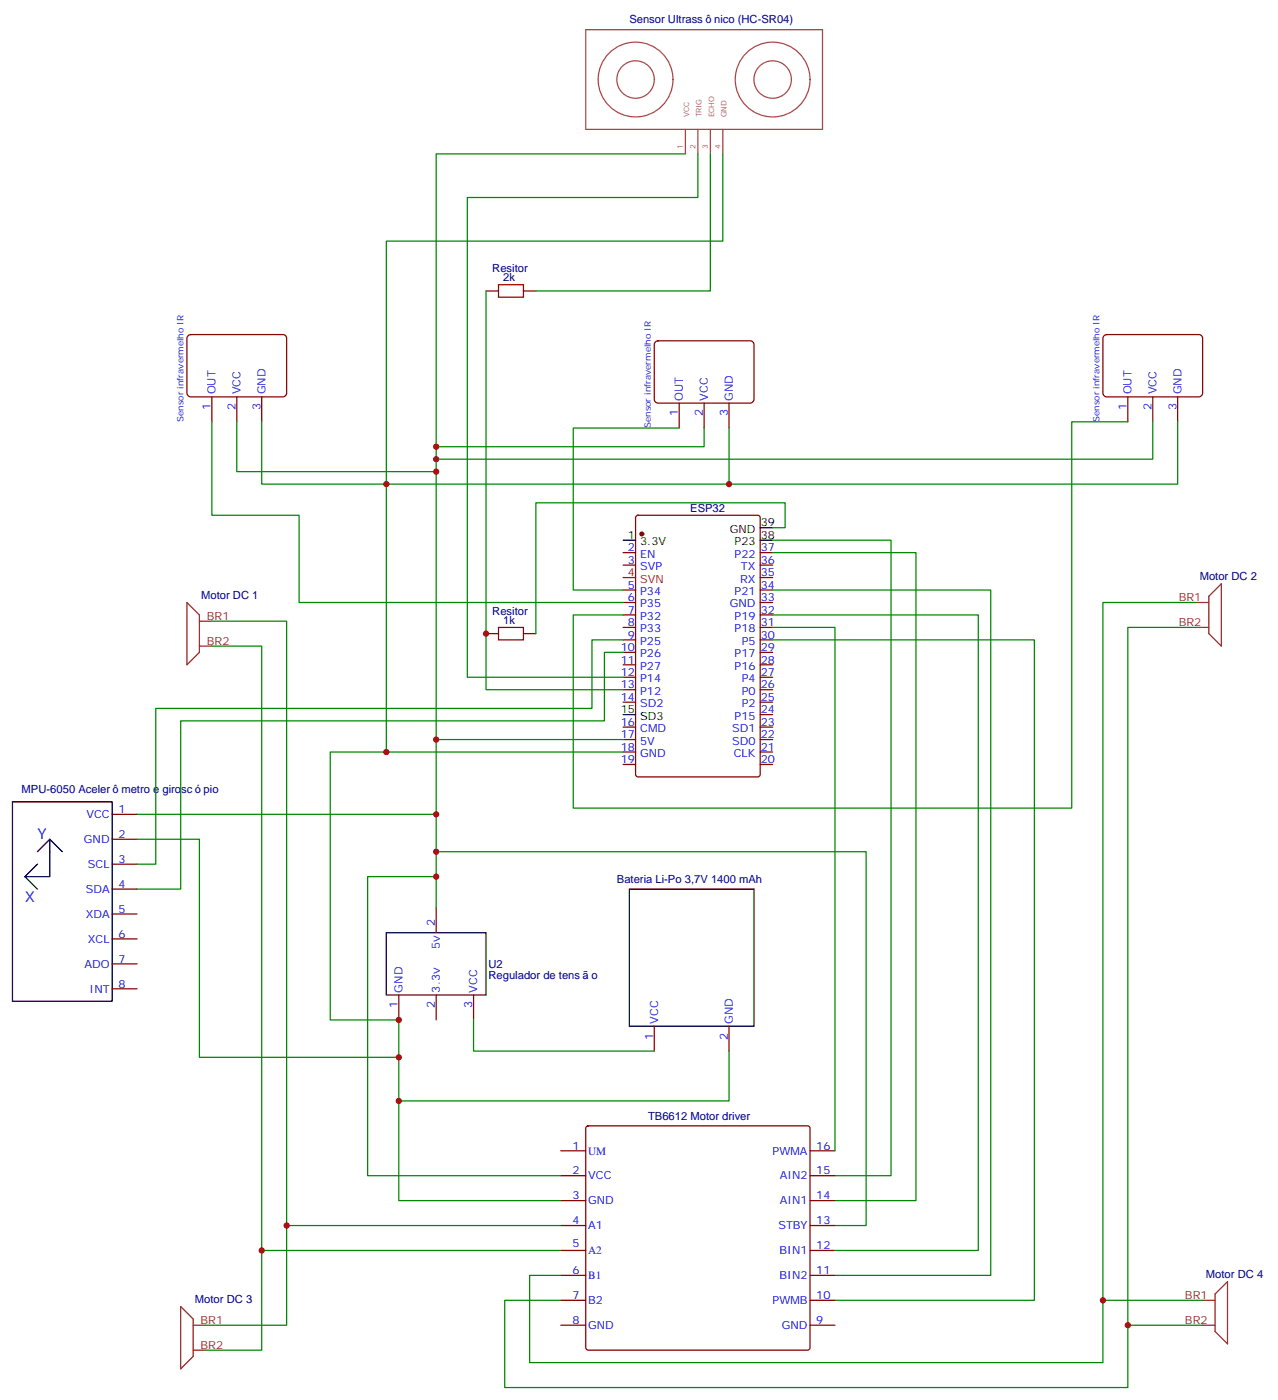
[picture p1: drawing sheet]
<svg xmlns="http://www.w3.org/2000/svg" width="362mm" height="396mm" viewBox="0 0 362 396" stroke-linecap="round" stroke-linejoin="round" font-family="sans-serif">
<g fill="none" stroke="#870000" stroke-width=".35">
<path d="M53.2 95.2l.8-.5h26.1l.6 .2 .4 .9v15.5l-.2 .6-.8 .5h-26.1l-.7-.3-.4-.8v-15.5zM137.6 82.4h3.5M148.2 82.4h3.5M185.4 96.9l.9-.4h26.1l.6 .2 .4 .8v15.6l-.2 .6-.8 .4h-26.1l-.7-.2-.4-.8v-15.6zM312.4 95.2l.9-.5h26.1l.6 .2 .4 .9v15.5l-.2 .6-.8 .5h-26.1l-.7-.3-.4-.8v-15.5zM60 112.4v7M67 112.4v7M74.1 112.4v7M192.3 114.1v7.1M199.3 114.1v7.1M206.4 114.1v7.1M319.3 112.4v7"/>
<path d="M326.3 112.4v7M333.4 112.4v7M176.4 156.5h3.5M176.4 160h3.5M180.2 146.1l.4-.2h33.9l.6 .4 .1 73-.5 .6-34.1 .1-.6-.5-.1-72.9zM215.2 156.5h3.5M215.2 160h3.5M137.6 179.4h3.5M148.2 179.4h3.5M176.4 167h3.5M176.4 170.6h3.5M176.4 174.1h3.5"/>
<path d="M176.4 177.6h3.5M215.2 167h3.5M215.2 170.6h3.5M215.2 174.1h3.5M215.2 177.6h3.5M215.2 163.5h3.5M176.4 181.2h3.5M176.4 184.7h3.5M176.4 188.2h3.5M176.4 191.7h3.5M176.4 195.3h3.5M176.4 198.8h3.5"/>
<path d="M215.2 181.2h3.5M215.2 184.7h3.5M215.2 188.2h3.5M215.2 191.7h3.5M215.2 195.3h3.5M215.2 198.8h3.5M176.4 205.8h3.5M176.4 209.4h3.5M176.4 212.9h3.5M176.4 216.4h3.5M215.2 205.8h3.5M215.2 209.4h3.5"/>
<path d="M215.2 212.9h3.5M215.2 216.4h3.5M215.2 202.3h3.5M31.7 230.5h7.1M31.7 237.6h7.1M31.7 244.7h7.1M31.7 251.7h7.1M31.7 258.8h7.1M123.5 257v7.1M31.7 265.8h7.1M31.7 272.9h7.1M31.7 279.9h7.1"/>
<path d="M112.9 281.7v7M123.5 281.7v7M134.1 281.7v7M185.2 290.5v7.1M206.4 290.5v7.1M166 318.9l.5-.2h62.1l.5 .2 .2 .5v62.1l-.2 .5-.5 .2h-62.1l-.5-.2-.2-.5v-62.1zM158.7 325.8h7.1M158.7 332.8h7.1M158.7 339.9h7.1M229.3 325.8h7.1M229.3 332.8h7.1M229.3 339.9h7.1"/>
<path d="M158.7 347h7.1M158.7 354h7.1M229.3 347h7.1M229.3 354h7.1M158.7 361.1h7.1M158.7 368.1h7.1M158.7 375.2h7.1M229.3 361.1h7.1M229.3 368.1h7.1M229.3 375.2h7.1"/>
</g>
<circle cx="181.7" cy="151.2" r=".53" fill="#870000" stroke="#870000" stroke-width=".35"/>
<path d="M176.4 152.9h3.5M215.2 152.9h3.5M215.2 149.4h3.5M176.4 202.3h3.5M3.5 227h28.2v56.5h-28.2zM14.1 237.6l-3.5 3.5M7.1 248.2l3.5 3.5M10.6 244.7l-3.5 3.5M17.6 241.1l-3.5-3.5v10.6h-7M178.2 251.7h35.2v38.8h-35.2zM109.4 264.1h28.2v17.6h-28.2z" fill="none" stroke="#000" stroke-width=".35"/>
<path d="M176.4 163.5h3.5" fill="none" stroke="#f00" stroke-width=".35"/>
<g fill="none" stroke="#a64a4a" stroke-width=".35">
<path d="M165.8 8.4h67v28.2h-67zM194 36.6v7M197.6 36.6v7M201.1 36.6v7M204.6 36.6v7"/>
<circle cx="179.9" cy="22.5" r="10.6"/>
<circle cx="179.9" cy="22.5" r="5.3"/>
<circle cx="218.7" cy="22.5" r="10.6"/>
<circle cx="218.7" cy="22.5" r="5.3"/>
</g>
<path d="M52.9 170.6l3.5 3.5v10.6l-3.5 3.5zM56.4 175.9h3.6M338.7 177.6h3.5M338.7 170.6h3.5M345.7 165.3v17.6l-3.5-3.5v-10.6zM56.4 182.9h3.6M51.2 369.9l3.5 3.5v10.6l-3.5 3.5zM54.7 375.2h3.5M340.4 375.2h3.6M340.4 368.1h3.6M347.5 362.8v17.7l-3.5-3.6v-10.5zM54.7 382.2h3.5" fill="none" stroke="#8c2424" stroke-width=".35"/>
<g fill="none" stroke="#008700" stroke-width=".35">
<path d="M194 43.6h-70.5v213.4M197.6 43.6v12.3h-65.3v135.8h44.1M201.1 43.6v38.8h-49.4M204.6 43.6v24.7h-95.2v144.6M137.6 82.4v112.9h38.8M60 119.4v26.5h24.7v24.7h91.7M67 119.4v14.1h56.5M74.1 119.4v17.7h259.3v-17.7M319.3 119.4h-15.9v109.4h-141.1v-54.7h14.1M326.3 119.4v10.6h-202.8M192.3 121.2h-30v45.8h14.1M199.3 121.2v5.3h-75.8"/>
<path d="M206.4 121.2v15.9M218.7 152.9h33.5v179.9h-15.8M218.7 156.5h40.6v183.4h-22.9M218.7 149.4h3.5v-7.1h-70.5v37.1M60 175.9h21.1v171.1h77.6M218.7 174.1h58.2v179.9h-40.5M218.7 167h61.8v194.1h-44.1M218.7 177.6h17.7v148.2M338.7 170.6h-26.5v215.2h-162.3v-24.7h8.8M338.7 177.6h-19.4v215.2h-176.4v-24.7h15.8M60 182.9h14.1v171.1h84.6M176.4 181.2h-8.8v19.4h-123.5v44.1h-5.3"/>
<path d="M176.4 184.7h-5.3v19.4h-119.9v47.6h-12.4M218.7 181.2h74.1v186.9h-56.4M123.5 209.4h52.9M176.4 212.9h-82.9v75.8h19.4v51.2h45.8M38.8 237.6h17.6v61.7h56.5M38.8 230.5h84.7M123.5 248.2h-19.4v84.6h54.6M123.5 241.1h121.7v105.9h-8.8M134.1 288.7v8.9h51.1M206.4 297.6v14.1h-93.5M74.1 354v28.2h-15.9M81.1 347v28.2h-22.9"/>
<path d="M312.2 368.1h28.2M319.3 375.2h21.1"/>
</g>
<path d="M141.1 80.6h7.1v3.5h-7.1zM141.1 177.6h7.1v3.6h-7.1z" fill="none" stroke="#a10000" stroke-width=".35"/>
<g fill="#c00">
<circle cx="123.5" cy="126.5" r=".88"/>
<circle cx="123.5" cy="130" r=".88"/>
<circle cx="123.5" cy="133.5" r=".88"/>
<circle cx="123.5" cy="209.4" r=".88"/>
<circle cx="123.5" cy="248.2" r=".88"/>
<circle cx="206.4" cy="137.1" r=".88"/>
<circle cx="109.4" cy="137.1" r=".88"/>
<circle cx="109.4" cy="212.9" r=".88"/>
<circle cx="112.9" cy="288.7" r=".88"/>
<circle cx="123.5" cy="241.1" r=".88"/>
<circle cx="137.6" cy="179.4" r=".88"/>
<circle cx="112.9" cy="311.7" r=".88"/>
<circle cx="123.5" cy="230.5" r=".88"/>
<circle cx="112.9" cy="299.3" r=".88"/>
<circle cx="81.1" cy="347" r=".88"/>
<circle cx="74.1" cy="354" r=".88"/>
<circle cx="312.2" cy="368.1" r=".88"/>
<circle cx="319.3" cy="375.2" r=".88"/>
</g>
<g font-size="4.2" fill="#00f">
<text x="10.6" y="237.6">Y</text>
<text x="7.1" y="255.2">X</text>
</g>
<g font-size="3.2" fill="#000080">
<text x="178.2" y="6.5">Sensor Ultrass</text>
<text x="202.1" y="6.5">nico (HC-SR04)</text>
<text x="139.3" y="77.1">Resitor</text>
<text x="142.5" y="79.6">2k</text>
<text x="195.4" y="144.8">ESP32</text>
<text x="339.6" y="164.2">Motor DC 2</text>
<text x="56.9" y="169.5">Motor DC 1</text>
<text x="139.3" y="174.1">Resitor</text>
<text x="142.5" y="176.6">1k</text>
<text x="6.1" y="224.6">MPU-6050 Aceler</text>
<text x="34.4" y="224.6">metro e girosc</text>
<text x="57.6" y="224.6">pio</text>
<text x="174.6" y="249.9">Bateria Li-Po 3,7V 1400 mAh</text>
<text x="138.3" y="274.1">U2</text>
<text x="138.3" y="277.2">Regulador de tens</text>
<text x="167.4" y="277.2">o</text>
<text x="183.4" y="317">TB6612 Motor driver</text>
<text x="341.4" y="361.8">Motor DC 4</text>
<text x="55.2" y="368.8">Motor DC 3</text>
</g>
<g font-size="3.2" fill="#00f">
<text x="61" y="111.7" transform="rotate(-90 61 111.7)">OUT</text>
<text x="68.1" y="111.7" transform="rotate(-90 68.1 111.7)">VCC</text>
<text x="75.1" y="111.7" transform="rotate(-90 75.1 111.7)">GND</text>
<text x="193.3" y="113.4" transform="rotate(-90 193.3 113.4)">OUT</text>
<text x="200.4" y="113.4" transform="rotate(-90 200.4 113.4)">VCC</text>
<text x="207.4" y="113.4" transform="rotate(-90 207.4 113.4)">GND</text>
<text x="320.3" y="111.7" transform="rotate(-90 320.3 111.7)">OUT</text>
<text x="327.4" y="111.7" transform="rotate(-90 327.4 111.7)">VCC</text>
<text x="334.4" y="111.7" transform="rotate(-90 334.4 111.7)">GND</text>
<text x="59.6" y="116.1" transform="rotate(-90 59.6 116.1)">1</text>
<text x="66.7" y="116.1" transform="rotate(-90 66.7 116.1)">2</text>
<text x="73.7" y="116.1" transform="rotate(-90 73.7 116.1)">3</text>
<text x="191.9" y="117.9" transform="rotate(-90 191.9 117.9)">1</text>
<text x="199" y="117.9" transform="rotate(-90 199 117.9)">2</text>
<text x="206" y="117.9" transform="rotate(-90 206 117.9)">3</text>
<text x="318.9" y="116.1" transform="rotate(-90 318.9 116.1)">1</text>
<text x="326" y="116.1" transform="rotate(-90 326 116.1)">2</text>
<text x="333" y="116.1" transform="rotate(-90 333 116.1)">3</text>
<text x="177.7" y="156.1">2</text>
<text x="177.7" y="159.6">3</text>
<text x="181.2" y="157.9">EN</text>
<text x="181.2" y="161.4">SVP</text>
<text x="207.9" y="157.9">P22</text>
<text x="209.8" y="161.4">TX</text>
<text x="215.4" y="159.6">36</text>
<text x="215.4" y="156.1">37</text>
<text x="177.7" y="166.7">5</text>
<text x="209.5" y="164.9">RX</text>
<text x="215.4" y="166.7">34</text>
<text x="215.4" y="163.2">35</text>
<text x="177.7" y="170.2">6</text>
<text x="177.7" y="173.7">7</text>
<text x="181.2" y="168.5">P34</text>
<text x="181.2" y="172">P35</text>
<text x="206.6" y="172">GND</text>
<text x="207.9" y="168.5">P21</text>
<text x="215.4" y="173.7">32</text>
<text x="215.4" y="170.2">33</text>
<text x="177.7" y="177.3">8</text>
<text x="181.2" y="175.5">P32</text>
<text x="181.2" y="179">P33</text>
<text x="207.9" y="179">P18</text>
<text x="207.9" y="175.5">P19</text>
<text x="215.4" y="177.3">31</text>
<text x="175.7" y="184.3">10</text>
<text x="177.7" y="180.8">9</text>
<text x="181.2" y="182.6">P25</text>
<text x="210" y="182.6">P5</text>
<text x="215.4" y="184.3">29</text>
<text x="215.4" y="180.8">30</text>
<text x="175.7" y="187.9">11</text>
<text x="175.7" y="191.4">12</text>
<text x="181.2" y="186.1">P26</text>
<text x="181.2" y="189.6">P27</text>
<text x="207.9" y="189.6">P16</text>
<text x="207.9" y="186.1">P17</text>
<text x="215.4" y="191.4">27</text>
<text x="215.4" y="187.9">28</text>
<text x="175.7" y="194.9">13</text>
<text x="181.2" y="193.1">P14</text>
<text x="181.2" y="196.7">P12</text>
<text x="210" y="196.7">P0</text>
<text x="210" y="193.1">P4</text>
<text x="215.4" y="194.9">26</text>
<text x="175.7" y="198.4">14</text>
<text x="181.2" y="200.2">SD2</text>
<text x="207.9" y="203.7">P15</text>
<text x="210" y="200.2">P2</text>
<text x="215.4" y="202">24</text>
<text x="215.4" y="198.4">25</text>
<text x="175.7" y="205.5">16</text>
<text x="175.7" y="209">17</text>
<text x="181.2" y="207.3">CMD</text>
<text x="207.3" y="207.3">SD1</text>
<text x="215.4" y="209">22</text>
<text x="215.4" y="205.5">23</text>
<text x="175.7" y="212.5">18</text>
<text x="181.2" y="210.8">5V</text>
<text x="181.2" y="214.3">GND</text>
<text x="207.3" y="210.8">SD0</text>
<text x="207.7" y="214.3">CLK</text>
<text x="215.4" y="212.5">21</text>
<text x="175.7" y="216.1">19</text>
<text x="215.4" y="216.1">20</text>
<text x="24.4" y="231.6">VCC</text>
<text x="33.5" y="230.2">1</text>
<text x="23.8" y="238.7">GND</text>
<text x="33.5" y="237.2">2</text>
<text x="24.9" y="245.7">SCL</text>
<text x="33.5" y="244.3">3</text>
<text x="33.5" y="251.4">4</text>
<text x="24.3" y="252.8">SDA</text>
<text x="24.3" y="259.8">XDA</text>
<text x="33.5" y="258.4">5</text>
<text x="123.1" y="262.3" transform="rotate(-90 123.1 262.3)">2</text>
<text x="24.9" y="266.9">XCL</text>
<text x="33.5" y="265.5">6</text>
<text x="124.5" y="268.7" transform="rotate(-90 124.5 268.7)">5v</text>
<text x="23.9" y="273.9">ADO</text>
<text x="33.5" y="272.5">7</text>
<text x="25.4" y="281">INT</text>
<text x="33.5" y="279.6">8</text>
<text x="113.9" y="281" transform="rotate(-90 113.9 281)">GND</text>
<text x="124.5" y="281" transform="rotate(-90 124.5 281)">3.3v</text>
<text x="135.1" y="281" transform="rotate(-90 135.1 281)">VCC</text>
<text x="112.5" y="285.5" transform="rotate(-90 112.5 285.5)">1</text>
<text x="123.1" y="285.5" transform="rotate(-90 123.1 285.5)">2</text>
<text x="133.7" y="285.5" transform="rotate(-90 133.7 285.5)">3</text>
<text x="186.3" y="289.8" transform="rotate(-90 186.3 289.8)">VCC</text>
<text x="207.4" y="289.8" transform="rotate(-90 207.4 289.8)">GND</text>
<text x="184.9" y="294.3" transform="rotate(-90 184.9 294.3)">1</text>
<text x="206" y="294.3" transform="rotate(-90 206 294.3)">2</text>
<text x="162" y="325.4">1</text>
<text x="166.5" y="326.8">UM</text>
<text x="218.7" y="326.8">PWMA</text>
<text x="231.1" y="325.4">16</text>
<text x="162" y="332.5">2</text>
<text x="166.5" y="333.9">VCC</text>
<text x="220.7" y="333.9">AIN2</text>
<text x="231.1" y="332.5">15</text>
<text x="162" y="339.5">3</text>
<text x="166.5" y="341">GND</text>
<text x="220.7" y="341">AIN1</text>
<text x="231.1" y="339.5">14</text>
<text x="162" y="346.6">4</text>
<text x="231.1" y="346.6">13</text>
<text x="162" y="353.1">5</text>
<text x="166.5" y="348">A1</text>
<text x="220.3" y="348">STBY</text>
<text x="231.1" y="353.7">12</text>
<text x="166.5" y="355.1">A2</text>
<text x="220.7" y="355.1">BIN1</text>
<text x="162" y="360.7">6</text>
<text x="166.5" y="362.1">B1</text>
<text x="220.7" y="362.1">BIN2</text>
<text x="231.1" y="360.7">11</text>
<text x="162" y="367.8">7</text>
<text x="166.5" y="369.2">B2</text>
<text x="218.7" y="369.2">PWMB</text>
<text x="231.1" y="367.8">10</text>
<text x="162" y="374.8">8</text>
<text x="166.5" y="376.2">GND</text>
<text x="221.3" y="376.2">GND</text>
<text x="231.1" y="374.8">9</text>
</g>
<g font-size="3.2">
<text x="215.4" y="149">39</text>
<text x="177.7" y="152.6">1</text>
<text x="181.2" y="154.3">3.3V</text>
<text x="206.6" y="150.8">GND</text>
<text x="207.9" y="154.3">P23</text>
<text x="215.4" y="152.6">38</text>
<text x="175.7" y="202">15</text>
<text x="181.2" y="203.7">SD3</text>
</g>
<g font-size="3.2" fill="#f00">
<text x="177.7" y="163.2">4</text>
<text x="181.2" y="164.9">SVN</text>
</g>
<g font-size="3.2" fill="#8d2323">
<text x="333.7" y="170.2">BR1</text>
<text x="58.6" y="175.5">BR1</text>
<text x="333.7" y="177.3">BR2</text>
<text x="58.6" y="182.6">BR2</text>
<text x="335.4" y="367.8">BR1</text>
<text x="56.8" y="374.8">BR1</text>
<text x="335.4" y="374.8">BR2</text>
<text x="56.8" y="381.9">BR2</text>
</g>
<g font-size="2.5" fill="#00f">
<text x="52" y="119.4" transform="rotate(-90 52 119.4)">Sensor infravermelho IR</text>
<text x="311.3" y="119.4" transform="rotate(-90 311.3 119.4)">Sensor infravermelho IR</text>
<text x="184.3" y="121.2" transform="rotate(-90 184.3 121.2)">Sensor infravermelho IR</text>
</g>
<g font-size="2.1" fill="#a54b4b">
<text x="195.1" y="33.3" transform="rotate(-90 195.1 33.3)">VCC</text>
<text x="198.6" y="33.3" transform="rotate(-90 198.6 33.3)">TRIG</text>
<text x="202.1" y="33.3" transform="rotate(-90 202.1 33.3)">ECHO</text>
<text x="205.7" y="33.3" transform="rotate(-90 205.7 33.3)">GND</text>
<text x="193.3" y="42.2" transform="rotate(-90 193.3 42.2)">1</text>
<text x="196.9" y="42.2" transform="rotate(-90 196.9 42.2)">2</text>
<text x="200.4" y="42.2" transform="rotate(-90 200.4 42.2)">3</text>
<text x="203.9" y="42.2" transform="rotate(-90 203.9 42.2)">4</text>
</g>
</svg>
